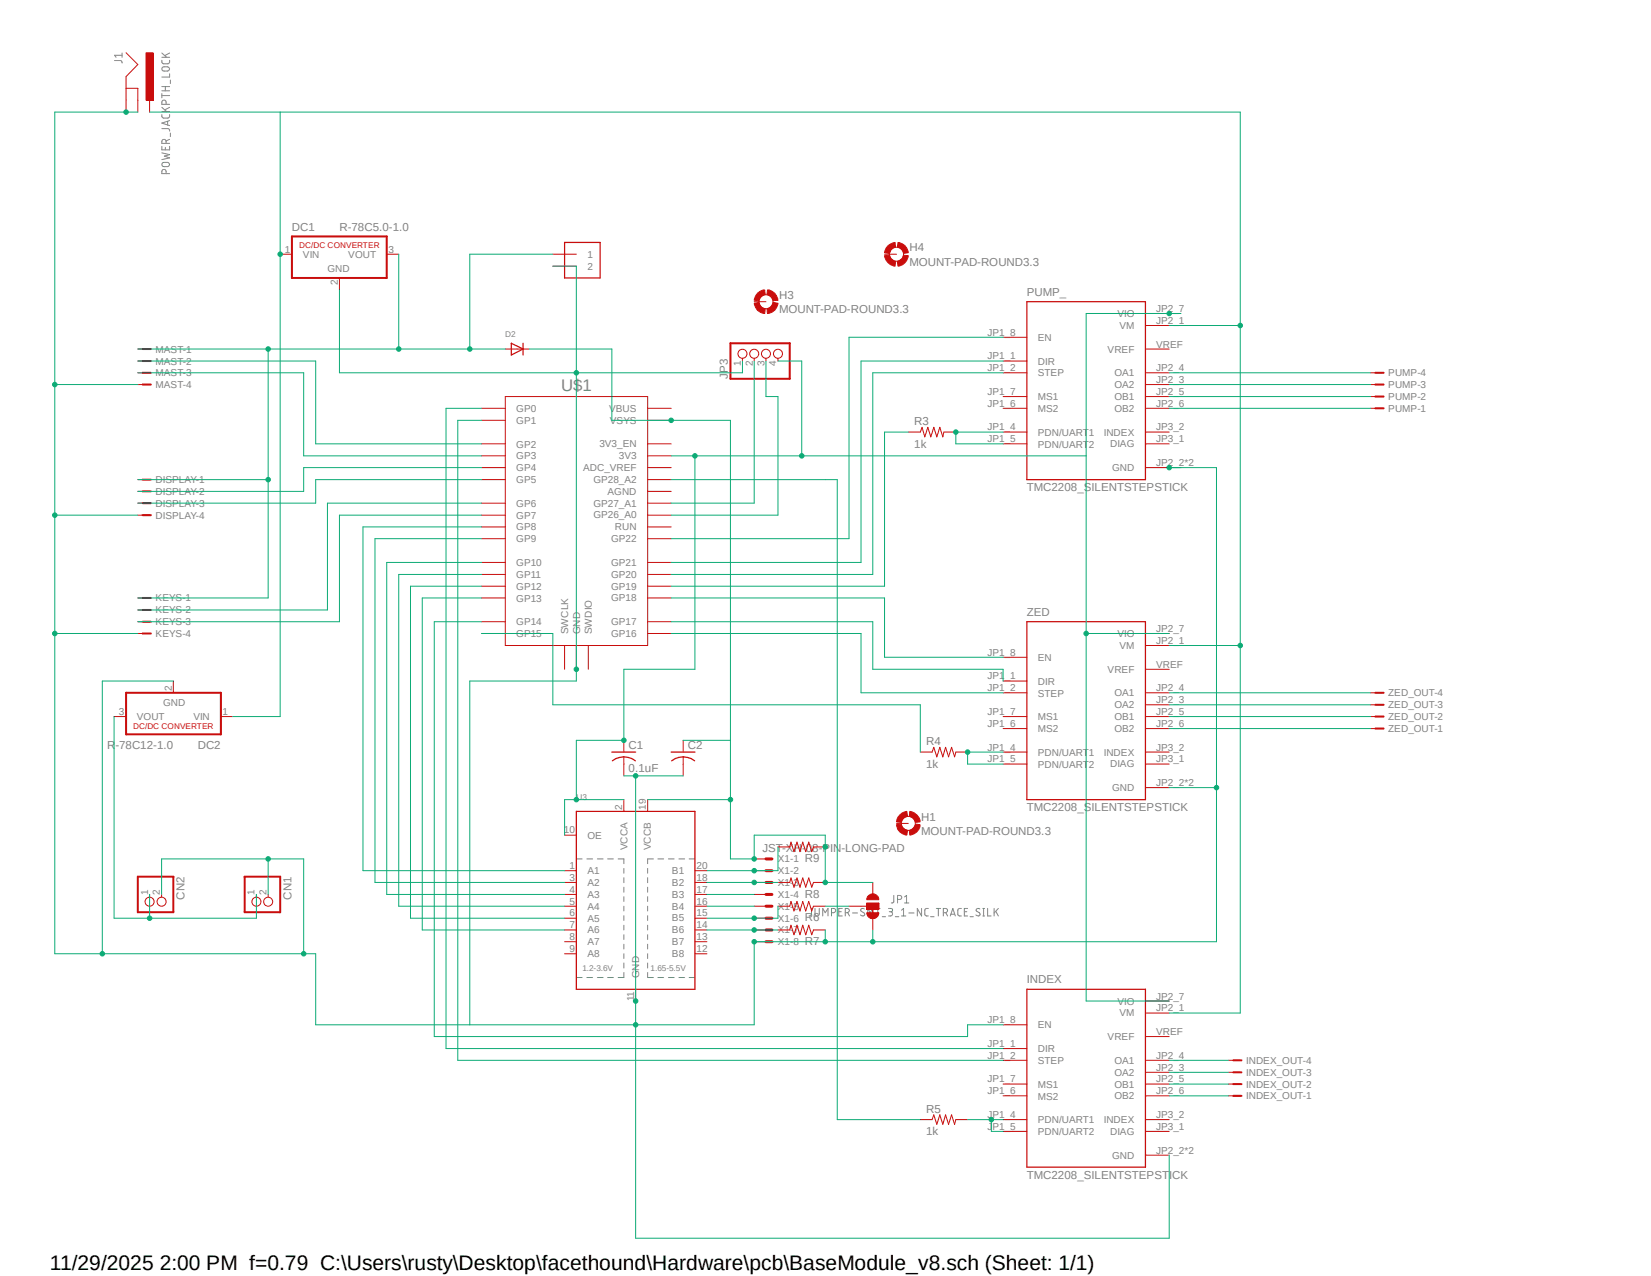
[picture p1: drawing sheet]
<svg xmlns="http://www.w3.org/2000/svg" width="279mm" height="216mm" viewBox="0 0 279 216" stroke-linecap="round" stroke-linejoin="round" font-family="sans-serif">
<path d="M8.4 8.4l236.5 201.2M244.9 8.4l-236.5 201.2" fill="none" stroke="#fff" stroke-width=".17"/>
<g fill="none" stroke="#808080" stroke-width=".17">
<path d="M19.4 10.2l1.1 .1 .2 .4M20.7 9v.7M20.7 9.4h-1.3l.2 .3M27.4 19.4v.4l.3 .2 .8-.1 .2-.2v-.3M27.4 10.2v.4l.3 .2h.8l.2-.3v-.3M27.4 15.8v.8M27.4 18.9h1.3M27.4 18.2l.8 .7M27.4 16.2h1.3M27.4 15.4h1.3M27.4 14.6h1.3M27.4 9.7h1.3"/>
<path d="M27.4 9l.8 .7M27.4 11.5a.97 .97 0 0 1 1.2 0l.1 .1-.1 .3a.98 .98 0 0 1-1 .1l-.2-.1zM28 14.6v.8M28.1 17.7v-.6a.37 .37 0 0 0-.4-.2 .37 .37 0 0 0-.3 .4v.4h1.3M28.7 12.5v.5h-1.3M28.7 18.2l-.8 .4M28.7 9l-.8 .4M28.8 13.5v.6M27.4 21.8h1a.31 .31 0 0 1 .3 .4M27.4 24.8v.6h1.3v-.6M27.4 25.9l1.3 .3-.9 .2 .9 .3-1.3 .3M27.4 27.6a.97 .97 0 0 1 1.2 0l.1 .2-.1 .2a.98 .98 0 0 1-1 .2l-.2-.2z"/>
<path d="M28 24.9v.5M28.1 29.4v-.6a.37 .37 0 0 0-.4-.1 .37 .37 0 0 0-.3 .3v.4h1.3M28.1 24.3v-.6a.37 .37 0 0 0-.4-.1 .37 .37 0 0 0-.3 .3v.4h1.3M28.4 20.5v.7M28.7 23.6l-.6 .2M28.7 20.4l-1.3 .4 1.3 .5M28.8 22.5v.6M97.5 145.3h1M99.3 145.3h1M101.1 145.3h1M102.8 145.3h1M104.6 145.3h1v.8"/>
<path d="M105.6 146.9v.8M105.6 148.5v.9M105.6 150.1v.9M105.6 151.7v.8M105.6 153.3v.8M105.6 154.9v.8M105.6 156.5v.9M105.6 158.2v.8M105.6 159.8v.8M109.6 146.9v.8M109.6 148.5v.9M109.6 150.1v.9"/>
<path d="M109.6 151.7v.8M109.6 153.3v.8M109.6 154.9v.8M109.6 156.5v.9M109.6 158.2v.8M109.6 159.8v.8M110.6 145.3h-1v.8M111.3 145.3h1M113.1 145.3h1M114.9 145.3h1M116.6 145.3h1M137.3 153.7v1.2l-.4 .1"/>
<path d="M137.9 153.7l.1 1.1a.37 .37 0 0 0 .4 .2 .37 .37 0 0 0 .2-.4v-.9M139.2 155v-1.3l.5 .7 .4-.7v1.3M140.7 154.4h.4a.36 .36 0 0 0 .3-.3 .36 .36 0 0 0-.3-.4h-.4v1.3M141.9 154.3h.5M142.5 153.7h-.6v1.3h.6M143 154.4a.58 .58 0 0 0 .8-.3l-.2-.3-.6-.1v1.3M143.5 154.4l.3 .6M144.3 154.5h.8M146.3 153.8l-.2-.1a.33 .33 0 0 0-.4 .1 .33 .33 0 0 0 0 .3l.6 .5v.3a.45 .45 0 0 1-.7-.1M146.9 155v-1.3l.4 .7 .4-.7v1.3M148.2 153.7h.7M148.5 153.7v1.3"/>
<path d="M149.3 155.1h.6M150.4 153.7l.6 .1v.1v.3l-.5 .1M150.7 154.3h.2a.37 .37 0 0 1 .1 .4 .37 .37 0 0 1-.3 .3h-.3M151.3 151.5v1a.31 .31 0 0 1-.5 .3M151.5 155.1h.6M151.9 152.2l.5-.1a.34 .34 0 0 0 0-.5l-.5-.1v1.3M152.6 155h.7M152.6 154l.3-.3v1.3M153.1 152.8h.7M153.1 151.8l.3-.3v1.3M153.8 154.5h.9M156 153.7v1.3l-.8-1.3v1.3"/>
<path d="M157.1 153.7l-.4 .1-.2 .2v.9l.6 .1M157.5 155.1h.6M158.5 153.7h.7M158.8 153.7v1.3M159.6 154.4h.4a.36 .36 0 0 0 .4-.3 .36 .36 0 0 0-.4-.4h-.4v1.3M160.1 154.4l.3 .6M160.8 155l.4-1.3 .5 1.3M160.9 154.7h.6M162.7 153.7l-.4 .1-.2 .2v.9l.6 .1M163.2 154.3h.4M163.7 153.7h-.5v1.3h.5M164.2 155.1h.5"/>
<path d="M165.8 153.8h-.4l-.2 .2 .5 .4a.31 .31 0 0 1 .2 .3 .31 .31 0 0 1-.3 .3l-.5-.2M166.3 155h.3M166.3 153.7h.3M166.5 153.7v1.3M167.1 153.7v1.3h.6M168.2 153.7v1.3M168.5 154.2l.5 .8M169 153.7l-.8 .8M97.5 165.4h1M99.3 165.4h1M101.1 165.4h1M102.8 165.4h1"/>
<path d="M105.6 164.5v.9h-1M105.6 161.4v.8M105.6 162.9v.9M109.6 164.5v.9h1M109.6 161.4v.8M109.6 162.9v.9M111.3 165.4h1M113.1 165.4h1M114.9 165.4h1M116.6 165.4h1"/>
</g>
<path d="M173.8 51.1h20v30.1h-20zM173.8 105.2h20v30.1h-20z" fill="none" stroke="#c90d0c" stroke-width=".21"/>
<g fill="none" stroke="#c90d0c" stroke-width=".17">
<path d="M21.3 8.9l2 2-2 2.1v3.9M21.3 14.9h2v2M169.8 57.1h4M193.8 59.1h4.1M193.8 55.1h4.1M193.8 53h4.1M169.8 61.1h4M169.8 63.1h4M169.8 73.1h4M169.8 67.1h4M169.8 69.1h4M169.8 75.1h4"/>
<path d="M193.8 63.1h4.1M193.8 73.1h4.1M193.8 67.1h4.1M193.8 69.1h4.1M193.8 75.1h4.1M193.8 79.1h4.1M193.8 65.1h4.1M169.8 115.2h4M169.8 117.2h4M169.8 111.2h4M193.8 117.2h4.1M193.8 113.2h4.1"/>
<path d="M193.8 109.2h4.1M193.8 119.3h4.1M193.8 107.2h4.1M169.8 127.3h4M169.8 121.2h4M169.8 123.3h4M169.8 129.3h4M193.8 127.3h4.1M193.8 121.2h4.1M193.8 123.3h4.1M193.8 129.3h4.1M193.8 133.3h4.1"/>
</g>
<path d="M24.7 8.9h1.2v8.1h-1.2z" fill-rule="evenodd" fill="#c90d0c"/>
<g fill="none" stroke="#c90d0c" stroke-width=".17">
<path d="M21.3 16.9v2.1M23.3 16.9v2.1M24.7 8.9h1.2v8.1h-1.2zM25.3 16.9v2.1M47.4 43h2M57.4 47v2M65.4 43h2.1M81.5 69.1h4M81.5 71.1h4M81.5 75.1h4M81.5 77.1h4M81.5 79.1h4"/>
<path d="M85.5 67.1h24.1v42.1h-24.1zM109.6 69.1h4M109.6 71.1h4M109.6 75.1h4M109.6 77.1h4M109.6 79.1h4M153.7 73.1h2l.3-.8 .5 1.6 .5-1.6 .5 1.6 .5-1.6 .5 1.6 .5-1.6 .6 1.6 .1-.8h2.1M231.9 69.1h2.1M231.9 67.1h2.1M231.9 65.1h2.1M231.9 63.1h2.1M81.5 81.2h4"/>
<path d="M81.5 85.1h4M81.5 87.2h4M81.5 89.2h4M81.5 91.1h4M81.5 95.2h4M81.5 97.2h4M81.5 99.2h4M109.6 81.2h4M109.6 85.1h4M109.6 87.2h4M109.6 89.2h4M109.6 91.1h4"/>
<path d="M109.6 95.2h4M109.6 97.2h4M109.6 99.2h4M109.6 83.1h4M29.3 115.2v2M81.5 101.2h4M81.5 105.2h4M81.5 107.2h4M95.5 109.2v4M97.5 109.2v4M99.6 109.2v4M109.6 101.2h4"/>
<path d="M109.6 105.2h4M109.6 107.2h4M231.9 119.3h2.1M231.9 117.2h2.1M19.3 121.2h2M37.4 121.2h2M105.6 125.3v2M105.6 128.1v3.2M105.6 135.3v2M109.6 135.3v2M115.6 125.3v2M115.6 128.1v3.2"/>
<path d="M155.7 127.3h2l.3-.9 .5 1.7 .5-1.7 .6 1.7 .4-1.7 .5 1.7 .5-1.7 .5 1.7 .3-.8h1.9M231.9 123.3h2.1M231.9 121.2h2.1M25.3 151.3v.5M27.3 151.3v.5M43.4 151.3v.5M45.4 151.3v.5M95.5 147.3h2M95.5 149.3h2M95.5 151.3h2M95.5 153.3h2M95.5 155.4h2"/>
<path d="M95.5 157.4h2M95.5 159.3h2M95.5 141.3h2M117.6 147.3h2M117.6 149.3h2M117.6 151.3h2M117.6 153.3h2M117.6 155.4h2M117.6 157.4h2M117.6 159.3h2M95.5 161.4h2M107.6 167.4v2"/>
<path d="M117.6 161.4h2"/>
<circle cx="25.3" cy="152.6" r=".76"/>
<circle cx="27.3" cy="152.6" r=".76"/>
<circle cx="43.4" cy="152.6" r=".76"/>
<circle cx="45.4" cy="152.6" r=".76"/>
</g>
<path d="M49.4 40h16v7h-16zM232.7 69.1h1.4M232.7 67.1h1.4M232.7 65.1h1.4M232.7 63.1h1.4M21.3 117.2h16.1v7h-16.1zM232.7 119.3h1.4M232.7 117.2h1.4M232.7 123.3h1.4M232.7 121.2h1.4M23.3 148.3h6v6h-6zM41.4 148.3h6v6h-6z" fill="none" stroke="#c90d0c" stroke-width=".34"/>
<path d="M97.5 137.3h20.1v30.1h-20.1zM103.5 127.3h4.1M103.6 128.7a3.1 3.1 0 0 1 3.9 0M113.6 127.3h4M113.7 128.7a3.1 3.1 0 0 1 3.9 0" fill="none" stroke="#c90d0c" stroke-width=".21"/>
<path d="M154 137.3a1.99 1.99 0 0 1 1.7 1.8h-.8a1.29 1.29 0 0 0-1-1z" fill-rule="evenodd" fill="#c90d0c"/>
<path d="M154 137.3a1.99 1.99 0 0 1 1.7 1.8h-.8a1.29 1.29 0 0 0-1-1z" fill="none" stroke="#c90d0c" stroke-width=".17"/>
<path d="M152.3 137.9l.4-.4 .8-.2 .1 .8a1.17 1.17 0 0 0-1.1 1h-.8l.2-.8z" fill-rule="evenodd" fill="#c90d0c"/>
<path d="M152.3 137.9l.4-.4 .8-.2 .1 .8a1.17 1.17 0 0 0-1.1 1h-.8l.2-.8z" fill="none" stroke="#c90d0c" stroke-width=".17"/>
<path d="M151.7 139.5l.8-.1a1.17 1.17 0 0 0 1.1 1.1l-.1 .8a1.9 1.9 0 0 1-1.8-1.8z" fill-rule="evenodd" fill="#c90d0c"/>
<path d="M151.7 139.5l.8-.1a1.17 1.17 0 0 0 1.1 1.1l-.1 .8a1.9 1.9 0 0 1-1.8-1.8z" fill="none" stroke="#c90d0c" stroke-width=".17"/>
<path d="M153.9 140.5a1.29 1.29 0 0 0 1-1.1l.8 .1a1.9 1.9 0 0 1-1.7 1.8z" fill-rule="evenodd" fill="#c90d0c"/>
<g fill="none" stroke="#c90d0c" stroke-width=".17">
<path d="M151.7 139.3h2M153.9 140.5a1.29 1.29 0 0 0 1-1.1l.8 .1a1.9 1.9 0 0 1-1.7 1.8z"/>
<circle cx="153.7" cy="139.3" r="1.18"/>
</g>
<path d="M129.9 49.1a1.9 1.9 0 0 1 1.8 1.7l-.8 .1a1.17 1.17 0 0 0-1.1-1.1z" fill-rule="evenodd" fill="#c90d0c"/>
<path d="M129.9 49.1a1.9 1.9 0 0 1 1.8 1.7l-.8 .1a1.17 1.17 0 0 0-1.1-1.1z" fill="none" stroke="#c90d0c" stroke-width=".17"/>
<path d="M128.2 49.6l.9-.5h.3l.1 .7a1.17 1.17 0 0 0-1.1 1.1l-.8-.1 .3-.8z" fill-rule="evenodd" fill="#c90d0c"/>
<path d="M128.2 49.6l.9-.5h.3l.1 .7a1.17 1.17 0 0 0-1.1 1.1l-.8-.1 .3-.8z" fill="none" stroke="#c90d0c" stroke-width=".17"/>
<path d="M127.6 51.3l.8-.1a1.17 1.17 0 0 0 1.1 1l-.1 .8a1.9 1.9 0 0 1-1.8-1.7z" fill-rule="evenodd" fill="#c90d0c"/>
<path d="M127.6 51.3l.8-.1a1.17 1.17 0 0 0 1.1 1l-.1 .8a1.9 1.9 0 0 1-1.8-1.7z" fill="none" stroke="#c90d0c" stroke-width=".17"/>
<path d="M129.8 52.2a1.17 1.17 0 0 0 1.1-1l.8 .1a1.9 1.9 0 0 1-1.8 1.7z" fill-rule="evenodd" fill="#c90d0c"/>
<g fill="none" stroke="#c90d0c" stroke-width=".17">
<path d="M127.6 51.1h2M129.8 52.2a1.17 1.17 0 0 0 1.1-1l.8 .1a1.9 1.9 0 0 1-1.8 1.7z"/>
<circle cx="129.6" cy="51.1" r="1.18"/>
</g>
<path d="M152 41a1.9 1.9 0 0 1 1.7 1.8l-.8 .1a1.17 1.17 0 0 0-1.1-1.1z" fill-rule="evenodd" fill="#c90d0c"/>
<path d="M152 41a1.9 1.9 0 0 1 1.7 1.8l-.8 .1a1.17 1.17 0 0 0-1.1-1.1z" fill="none" stroke="#c90d0c" stroke-width=".17"/>
<path d="M150.3 41.6l.4-.3 .8-.3 .1 .8a1.17 1.17 0 0 0-1.1 1.1l-.8-.1 .2-.8z" fill-rule="evenodd" fill="#c90d0c"/>
<path d="M150.3 41.6l.4-.3 .8-.3 .1 .8a1.17 1.17 0 0 0-1.1 1.1l-.8-.1 .2-.8z" fill="none" stroke="#c90d0c" stroke-width=".17"/>
<path d="M149.7 43.3l.8-.1a1.17 1.17 0 0 0 1.1 1l-.1 .8a2.1 2.1 0 0 1-1.8-1.7z" fill-rule="evenodd" fill="#c90d0c"/>
<path d="M149.7 43.3l.8-.1a1.17 1.17 0 0 0 1.1 1l-.1 .8a2.1 2.1 0 0 1-1.8-1.7z" fill="none" stroke="#c90d0c" stroke-width=".17"/>
<path d="M151.8 44.2a1.17 1.17 0 0 0 1.1-1l.8 .1a1.99 1.99 0 0 1-1.7 1.7z" fill-rule="evenodd" fill="#c90d0c"/>
<g fill="none" stroke="#c90d0c" stroke-width=".17">
<path d="M85.5 59.1h4M93.6 43h3.9M93.6 45h3.9M149.7 43h2M151.8 44.2a1.17 1.17 0 0 0 1.1-1l.8 .1a1.99 1.99 0 0 1-1.7 1.7zM169.8 177.4h4M169.8 179.4h4M169.8 173.4h4M193.8 179.4h4.1M193.8 175.4h4.1M193.8 171.4h4.1M193.8 169.4h4.1"/>
<path d="M207.9 179.4h2M155.7 189.4h2l.3-.8 .5 1.6 .5-1.6 .6 1.6 .4-1.6 .5 1.6 .5-1.6 .5 1.6 .3-.8h1.9M169.8 189.4h4M169.8 183.4h4M169.8 185.4h4M169.8 191.4h4M193.8 189.4h4.1M193.8 183.4h4.1M193.8 185.4h4.1M193.8 191.4h4.1M193.8 195.5h4.1M193.8 181.4h4.1"/>
<path d="M207.9 183.4h2M207.9 185.4h2M207.9 181.4h2"/>
<circle cx="151.7" cy="43" r="1.18"/>
</g>
<path d="M86.5 58.1l2 1-2 1zM88.5 58.1v2M95.5 41h6.1v6h-6.1zM173.8 167.4h20v30.1h-20z" fill="none" stroke="#c90d0c" stroke-width=".21"/>
<path d="M208.7 179.4h1.4M208.7 185.4h1.4M208.7 183.4h1.4M208.7 181.4h1.4" fill="none" stroke="#c90d0c" stroke-width=".34"/>
<path d="M146.7 154.4h2a1.02 1.02 0 0 1-1 1 1.02 1.02 0 0 1-1-1z" fill-rule="evenodd" fill="#c90d0c"/>
<path d="M146.7 154.4h2a1.02 1.02 0 0 1-1 1 1.02 1.02 0 0 1-1-1z" fill="none" stroke="#c90d0c" stroke-width=".17"/>
<path d="M147.1 151.5a1.01 1.01 0 0 1 1-.2 1.01 1.01 0 0 1 .6 .9h-2l.1-.5z" fill-rule="evenodd" fill="#c90d0c"/>
<path d="M145.7 153.3h1M146.7 152.8h2v1h-2zM147.1 151.5a1.01 1.01 0 0 1 1-.2 1.01 1.01 0 0 1 .6 .9h-2l.1-.5z" fill="none" stroke="#c90d0c" stroke-width=".17"/>
<path d="M147.7 153.3v2.1" fill="none" stroke="#c90d0c" stroke-width=".21"/>
<path d="M146.7 152.8h2v1h-2z" fill-rule="evenodd" fill="#c90d0c"/>
<g fill="none" stroke="#c90d0c" stroke-width=".17">
<path d="M23.3 59.1h2M23.3 61.1h2M23.3 63.1h2M23.3 65.1h2M125.6 60.6v.5M127.6 60.6v.5M129.6 60.6v.5M131.7 60.6v.5M23.3 81.2h2M23.3 83.1h2M23.3 85.1h2M23.3 87.2h2"/>
<path d="M23.3 101.2h2M23.3 103.2h2M23.3 105.2h2M23.3 107.2h2M127.6 153.3h2M127.6 157.4h2M127.6 149.3h2M127.6 145.3h2M127.6 147.3h2M127.6 151.3h2M127.6 155.4h2M127.6 159.3h2"/>
<path d="M131.7 153.3h1.9l.3-.8 .5 1.6 .5-1.6 .5 1.6 .4-1.6 .6 1.6 .5-1.6 .5 1.6 .3-.8h2M131.7 157.4h1.9l.3-.9 .5 1.7 .5-1.7 .5 1.7 .4-1.7 .6 1.7 .5-1.7 .5 1.7 .3-.8h2M131.7 149.3h1.9l.3-.8 .5 1.6 .5-1.6 .5 1.6 .4-1.6 .6 1.6 .5-1.6 .5 1.6 .3-.8h2M131.7 143.3h1.9l.3-.8 .5 1.6 .5-1.6 .5 1.6 .4-1.6 .6 1.6 .5-1.6 .5 1.6 .3-.8h2M143.7 153.3h2M146.7 152.8h2v1h-2zM147.7 149.3v2M147.7 155.4v2"/>
<circle cx="125.6" cy="59.9" r=".76"/>
<circle cx="127.6" cy="59.9" r=".76"/>
<circle cx="129.6" cy="59.9" r=".76"/>
<circle cx="131.7" cy="59.9" r=".76"/>
</g>
<g fill="none" stroke="#c90d0c" stroke-width=".34">
<path d="M24.1 59.1h1.4M123.6 58.1h10v6h-10zM24.1 61.1h1.4M24.1 63.1h1.4M24.1 65.1h1.4M24.1 81.2h1.4M24.1 83.1h1.4M24.1 85.1h1.4M24.1 87.2h1.4M24.1 101.2h1.4M24.1 103.2h1.4M24.1 105.2h1.4"/>
<path d="M24.1 107.2h1.4"/>
</g>
<path d="M129.6 145.3h1M129.6 147.3h1M129.6 149.3h1M129.6 151.3h1M129.6 153.3h1M129.6 155.4h1M129.6 157.4h1M129.6 159.3h1" fill="none" stroke="#c90d0c" stroke-width=".51"/>
<path d="M169.8 73.1h-8v2h8" fill="none" stroke="#0dab76" stroke-width=".17"/>
<circle cx="161.8" cy="73.1" r=".38" fill="#0dab76"/>
<g fill="none" stroke="#0dab76" stroke-width=".17">
<path d="M169.8 127.3h-6.1v2h6.1"/>
<circle cx="161.8" cy="73.1" r=".38"/>
</g>
<circle cx="163.7" cy="127.3" r=".38" fill="#0dab76"/>
<g fill="none" stroke="#0dab76" stroke-width=".17">
<path d="M25.3 19h22.1v102.2h-8"/>
<circle cx="163.7" cy="127.3" r=".38"/>
</g>
<circle cx="47.4" cy="43" r=".38" fill="#0dab76"/>
<g fill="none" stroke="#0dab76" stroke-width=".17">
<path d="M47.4 19h162.5v90.2h-12M197.9 55.1h12"/>
<circle cx="47.4" cy="43" r=".38"/>
</g>
<circle cx="209.9" cy="55.1" r=".38" fill="#0dab76"/>
<g fill="none" stroke="#0dab76" stroke-width=".17">
<path d="M209.9 109.2v62.2"/>
<circle cx="209.9" cy="55.1" r=".38"/>
</g>
<circle cx="209.9" cy="109.2" r=".38" fill="#0dab76"/>
<g fill="none" stroke="#0dab76" stroke-width=".17">
<path d="M23.3 59.1h22.1v42.1h-22.1M23.3 81.2h22.1M197.9 171.4h12"/>
<circle cx="209.9" cy="109.2" r=".38"/>
</g>
<circle cx="45.4" cy="81.2" r=".38" fill="#0dab76"/>
<g fill="none" stroke="#0dab76" stroke-width=".17">
<path d="M67.5 43v16.1h-22.1"/>
<circle cx="45.4" cy="81.2" r=".38"/>
</g>
<circle cx="45.4" cy="59.1" r=".38" fill="#0dab76"/>
<circle cx="45.4" cy="59.1" r=".38" fill="none" stroke="#0dab76" stroke-width=".17"/>
<circle cx="67.5" cy="59.1" r=".38" fill="#0dab76"/>
<g fill="none" stroke="#0dab76" stroke-width=".17">
<path d="M67.5 59.1h18M93.6 43h-14.1v16.1"/>
<circle cx="67.5" cy="59.1" r=".38"/>
</g>
<circle cx="79.5" cy="59.1" r=".38" fill="#0dab76"/>
<g fill="none" stroke="#0dab76" stroke-width=".17">
<path d="M197.9 79.1h8"/>
<circle cx="79.5" cy="59.1" r=".38"/>
</g>
<circle cx="197.9" cy="79.1" r=".38" fill="#0dab76"/>
<g fill="none" stroke="#0dab76" stroke-width=".17">
<path d="M205.9 79.1v80.2M197.9 133.3h8"/>
<circle cx="197.9" cy="79.1" r=".38"/>
</g>
<circle cx="205.9" cy="133.3" r=".38" fill="#0dab76"/>
<g fill="none" stroke="#0dab76" stroke-width=".17">
<path d="M21.3 19h2M127.6 159.3h78.3"/>
<circle cx="205.9" cy="133.3" r=".38"/>
</g>
<circle cx="21.3" cy="19" r=".38" fill="#0dab76"/>
<g fill="none" stroke="#0dab76" stroke-width=".17">
<path d="M21.3 19h-12v46.1h14"/>
<circle cx="21.3" cy="19" r=".38"/>
</g>
<circle cx="9.3" cy="65.1" r=".38" fill="#0dab76"/>
<g fill="none" stroke="#0dab76" stroke-width=".17">
<path d="M9.3 65.1v22.1h14"/>
<circle cx="9.3" cy="65.1" r=".38"/>
</g>
<circle cx="9.3" cy="87.2" r=".38" fill="#0dab76"/>
<g fill="none" stroke="#0dab76" stroke-width=".17">
<path d="M9.3 87.2v20h14"/>
<circle cx="9.3" cy="87.2" r=".38"/>
</g>
<circle cx="9.3" cy="107.2" r=".38" fill="#0dab76"/>
<g fill="none" stroke="#0dab76" stroke-width=".17">
<path d="M9.3 107.2v54.2h44.1M29.3 115.2h-12v46.2"/>
<circle cx="9.3" cy="107.2" r=".38"/>
</g>
<circle cx="17.3" cy="161.4" r=".38" fill="#0dab76"/>
<g fill="none" stroke="#0dab76" stroke-width=".17">
<path d="M127.6 159.3v14.1h-74.2v-12M107.6 169.4v4"/>
<circle cx="17.3" cy="161.4" r=".38"/>
</g>
<circle cx="107.6" cy="173.4" r=".38" fill="#0dab76"/>
<g fill="none" stroke="#0dab76" stroke-width=".17">
<path d="M105.6 131.3h10M107.6 131.3v38.1"/>
<circle cx="107.6" cy="173.4" r=".38"/>
</g>
<circle cx="107.6" cy="169.4" r=".38" fill="#0dab76"/>
<circle cx="107.6" cy="169.4" r=".38" fill="none" stroke="#0dab76" stroke-width=".17"/>
<circle cx="107.6" cy="131.3" r=".38" fill="#0dab76"/>
<g fill="none" stroke="#0dab76" stroke-width=".17">
<path d="M57.4 49v14.1h40.1v52.1h-18v58.2"/>
<circle cx="107.6" cy="131.3" r=".38"/>
</g>
<circle cx="97.5" cy="113.2" r=".38" fill="#0dab76"/>
<g fill="none" stroke="#0dab76" stroke-width=".17">
<path d="M93.6 45h3.9v18.1"/>
<circle cx="97.5" cy="113.2" r=".38"/>
</g>
<circle cx="97.5" cy="63.1" r=".38" fill="#0dab76"/>
<g fill="none" stroke="#0dab76" stroke-width=".17">
<path d="M139.7 157.4v1.9M107.6 173.4v36.1h90.3v-14"/>
<circle cx="97.5" cy="63.1" r=".38"/>
</g>
<circle cx="139.7" cy="159.3" r=".38" fill="#0dab76"/>
<g fill="none" stroke="#0dab76" stroke-width=".17">
<path d="M147.7 157.4v1.9"/>
<circle cx="139.7" cy="159.3" r=".38"/>
</g>
<circle cx="147.7" cy="159.3" r=".38" fill="#0dab76"/>
<g fill="none" stroke="#0dab76" stroke-width=".17">
<path d="M45.4 145.3v6M51.4 145.3h-24.1v6"/>
<circle cx="147.7" cy="159.3" r=".38"/>
</g>
<circle cx="45.4" cy="145.3" r=".38" fill="#0dab76"/>
<g fill="none" stroke="#0dab76" stroke-width=".17">
<path d="M51.4 145.3v16.1"/>
<circle cx="45.4" cy="145.3" r=".38"/>
</g>
<circle cx="51.4" cy="161.4" r=".38" fill="#0dab76"/>
<g fill="none" stroke="#0dab76" stroke-width=".17">
<path d="M125.6 61.1v2h-28.1"/>
<circle cx="51.4" cy="161.4" r=".38"/>
</g>
<circle cx="127.6" cy="159.3" r=".38" fill="#0dab76"/>
<g fill="none" stroke="#0dab76" stroke-width=".17">
<path d="M169.8 57.1h-26.1v34h-30.1M23.3 61.1h30.1v14h28.1M23.3 63.1h28.1v14h30.1M81.5 79.1h-30.1v4h-28.1M153.7 73.1h-4v26.1h-36.1M169.8 63.1h-22.1v34.1h-34.1M169.8 61.1h-24.1v34.1h-32.1M81.5 87.2h-24.1v18h-34.1M81.5 81.2h-28.1v3.9h-30.1M81.5 85.1h-26.1v18.1h-32.1M81.5 107.2h12.1v12.1h62.1v8M113.6 101.2h36.1v10h20.1"/>
<path d="M113.6 105.2h34.1v8h22.1v2M113.6 107.2h32.1v10h24.1M131.7 143.3v4h-12.1"/>
<circle cx="127.6" cy="159.3" r=".38"/>
</g>
<circle cx="127.6" cy="147.3" r=".38" fill="#0dab76"/>
<g fill="none" stroke="#0dab76" stroke-width=".17">
<path d="M119.6 149.3h12.1"/>
<circle cx="127.6" cy="147.3" r=".38"/>
</g>
<circle cx="127.6" cy="149.3" r=".38" fill="#0dab76"/>
<g fill="none" stroke="#0dab76" stroke-width=".17">
<path d="M119.6 151.3h8M119.6 153.3h8M131.7 153.3v2.1h-12.1"/>
<circle cx="127.6" cy="149.3" r=".38"/>
</g>
<circle cx="127.6" cy="155.4" r=".38" fill="#0dab76"/>
<g fill="none" stroke="#0dab76" stroke-width=".17">
<path d="M119.6 157.4h12.1"/>
<circle cx="127.6" cy="155.4" r=".38"/>
</g>
<circle cx="127.6" cy="157.4" r=".38" fill="#0dab76"/>
<g fill="none" stroke="#0dab76" stroke-width=".17">
<path d="M105.6 125.3h-8.1v10M105.6 135.3h-10.1v6"/>
<circle cx="127.6" cy="157.4" r=".38"/>
</g>
<circle cx="97.5" cy="135.3" r=".38" fill="#0dab76"/>
<g fill="none" stroke="#0dab76" stroke-width=".17">
<path d="M117.6 113.2h-12v12.1"/>
<circle cx="97.5" cy="135.3" r=".38"/>
</g>
<circle cx="105.6" cy="125.3" r=".38" fill="#0dab76"/>
<g fill="none" stroke="#0dab76" stroke-width=".17">
<path d="M199.9 53h-16.1v54.2h14.1M113.6 77.1h70.2"/>
<circle cx="105.6" cy="125.3" r=".38"/>
</g>
<circle cx="197.9" cy="53" r=".38" fill="#0dab76"/>
<g fill="none" stroke="#0dab76" stroke-width=".17">
<path d="M117.6 77.1v36.1"/>
<circle cx="197.9" cy="53" r=".38"/>
</g>
<circle cx="117.6" cy="77.1" r=".38" fill="#0dab76"/>
<g fill="none" stroke="#0dab76" stroke-width=".17">
<path d="M183.8 107.2v62.2h14.1"/>
<circle cx="117.6" cy="77.1" r=".38"/>
</g>
<circle cx="183.8" cy="107.2" r=".38" fill="#0dab76"/>
<g fill="none" stroke="#0dab76" stroke-width=".17">
<path d="M131.7 61.1h4v16"/>
<circle cx="183.8" cy="107.2" r=".38"/>
</g>
<circle cx="135.7" cy="77.1" r=".38" fill="#0dab76"/>
<g fill="none" stroke="#0dab76" stroke-width=".17">
<path d="M81.5 89.2h-20.1v58.1h34.1M81.5 91.1h-18v58.2h32M81.5 95.2h-16.1v56.1h30.1M81.5 97.2h-14v56.1h28M81.5 99.2h-12v56.2h26M19.3 121.2v34.2h24.1M25.3 151.3v4.1"/>
<circle cx="135.7" cy="77.1" r=".38"/>
</g>
<circle cx="25.3" cy="155.4" r=".38" fill="#0dab76"/>
<g fill="none" stroke="#0dab76" stroke-width=".17">
<path d="M89.5 59.1h14M113.6 71.1h10v64.2h-14M197.9 63.1h34M197.9 65.1h34M197.9 67.1h34M197.9 69.1h34M81.5 101.2h-10v56.2h24M197.9 117.2h34M197.9 119.3h34M115.6 125.3h8M197.9 121.2h34M197.9 123.3h34"/>
<path d="M43.4 151.3v4.1"/>
<circle cx="25.3" cy="155.4" r=".38"/>
</g>
<circle cx="113.6" cy="71.1" r=".38" fill="#0dab76"/>
<g fill="none" stroke="#0dab76" stroke-width=".17">
<path d="M103.5 59.1v12h10.1M123.6 135.3v10h4"/>
<circle cx="113.6" cy="71.1" r=".38"/>
</g>
<circle cx="123.6" cy="135.3" r=".38" fill="#0dab76"/>
<g fill="none" stroke="#0dab76" stroke-width=".17">
<path d="M127.6 145.3v-4h12.1v8"/>
<circle cx="123.6" cy="135.3" r=".38"/>
</g>
<circle cx="139.7" cy="143.3" r=".38" fill="#0dab76"/>
<g fill="none" stroke="#0dab76" stroke-width=".17">
<path d="M139.7 149.3h8"/>
<circle cx="139.7" cy="143.3" r=".38"/>
</g>
<circle cx="139.7" cy="149.3" r=".38" fill="#0dab76"/>
<circle cx="139.7" cy="149.3" r=".38" fill="none" stroke="#0dab76" stroke-width=".17"/>
<circle cx="127.6" cy="145.3" r=".38" fill="#0dab76"/>
<g fill="none" stroke="#0dab76" stroke-width=".17">
<path d="M113.6 81.2h28.1v108.2h14M81.5 105.2h-8v70.2h90.2v-2h6.1M163.7 189.4h6.1M167.8 189.4v2"/>
<circle cx="127.6" cy="145.3" r=".38"/>
</g>
<circle cx="167.8" cy="189.4" r=".38" fill="#0dab76"/>
<g fill="none" stroke="#0dab76" stroke-width=".17">
<path d="M81.5 69.1h-6v108.3h94.3M81.5 71.1h-4v108.3h92.3M127.6 61.1v24h-14M129.6 61.1v6h2.1v20.1h-18.1M139.7 153.3h4M197.9 179.4h10M167.8 191.4h2M197.9 181.4h10M197.9 183.4h10M197.9 185.4h10"/>
<circle cx="167.8" cy="189.4" r=".38"/>
</g>
<text font-size="3.6" x="8.4" y="214.9">11/29/2025 2:00 PM f=0.79 C:\Users\rusty\Desktop\facethound\Hardware\pcb\BaseModule_v8.sch (Sheet: 1/1)</text>
<text font-size="2.8" fill="#808080" x="95" y="66.1">U$1</text>
<g font-size="1.9" fill="#808080">
<text x="49.4" y="39">DC1</text>
<text x="57.4" y="39">R-78C5.0-1.0</text>
<text x="153.9" y="45">MOUNT-PAD-ROUND3.3</text>
<text x="153.9" y="42.5">H4</text>
<text x="131.9" y="53">MOUNT-PAD-ROUND3.3</text>
<text x="131.9" y="50.6">H3</text>
<text x="173.8" y="50">PUMP_</text>
<text x="123.1" y="64.1" transform="rotate(-90 123.1 64.1)">JP3</text>
<text x="154.7" y="71.9">R3</text>
<text x="154.7" y="75.7">1k</text>
<text x="173.8" y="83.1">TMC2208_SILENTSTEPSTICK</text>
<text x="173.8" y="104.2">ZED</text>
<text x="18.1" y="126.7">R-78C12-1.0</text>
<text x="33.5" y="126.7">DC2</text>
<text x="106.4" y="130.6">0.1uF</text>
<text x="106.4" y="126.7">C1</text>
<text x="116.4" y="126.7">C2</text>
<text x="156.7" y="129.9">1k</text>
<text x="156.7" y="126.1">R4</text>
<text x="173.8" y="137.3">TMC2208_SILENTSTEPSTICK</text>
<text x="155.9" y="141.3">MOUNT-PAD-ROUND3.3</text>
<text x="155.9" y="138.9">H1</text>
<text x="129" y="144.2">JST-XH-08-PIN-LONG-PAD</text>
<text x="136.2" y="145.9">R9</text>
<text x="31.2" y="152.2" transform="rotate(-90 31.2 152.2)">CN2</text>
<text x="49.3" y="152.2" transform="rotate(-90 49.3 152.2)">CN1</text>
<text x="136.2" y="155.9">R6</text>
<text x="136.2" y="151.9">R8</text>
<text x="136.2" y="159.9">R7</text>
<text x="173.8" y="166.4">INDEX</text>
<text x="156.7" y="188.3">R5</text>
<text x="156.7" y="192.1">1k</text>
<text x="173.8" y="199.5">TMC2208_SILENTSTEPSTICK</text>
</g>
<g font-size="1.7" fill="#808080">
<text x="48.2" y="42.8">1</text>
<text x="51.3" y="43.6">VIN</text>
<text x="55.4" y="46">GND</text>
<text x="58.9" y="43.6">VOUT</text>
<text x="65.7" y="42.8">3</text>
<text x="99.4" y="43.6">1</text>
<text x="99.4" y="45.6">2</text>
<text x="57.1" y="48.3" transform="rotate(-90 57.1 48.3)">2</text>
<text x="189.1" y="53.6">VIO</text>
<text x="195.7" y="52.8">JP2_7</text>
<text x="26.3" y="59.6">MAST-1</text>
<text x="167.1" y="56.8">JP1_8</text>
<text x="175.6" y="57.7">EN</text>
<text x="187.4" y="59.6">VREF</text>
<text x="189.4" y="55.6">VM</text>
<text x="195.7" y="58.8">VREF</text>
<text x="195.7" y="54.8">JP2_1</text>
<text x="26.3" y="61.7">MAST-2</text>
<text x="26.3" y="63.7">MAST-3</text>
<text x="26.3" y="65.7">MAST-4</text>
<text x="125.3" y="61.8" transform="rotate(-90 125.3 61.8)">1</text>
<text x="127.4" y="61.8" transform="rotate(-90 127.4 61.8)">2</text>
<text x="129.4" y="61.8" transform="rotate(-90 129.4 61.8)">3</text>
<text x="131.4" y="61.8" transform="rotate(-90 131.4 61.8)">4</text>
<text x="167.1" y="60.8">JP1_1</text>
<text x="167.1" y="62.8">JP1_2</text>
<text x="175.6" y="61.7">DIR</text>
<text x="175.6" y="63.7">STEP</text>
<text x="188.6" y="65.7">OA2</text>
<text x="188.6" y="63.7">OA1</text>
<text x="195.7" y="64.8">JP2_3</text>
<text x="195.7" y="62.8">JP2_4</text>
<text x="234.9" y="65.7">PUMP-3</text>
<text x="234.9" y="63.7">PUMP-4</text>
<text x="87.4" y="69.7">GP0</text>
<text x="87.4" y="71.7">GP1</text>
<text x="103.1" y="69.7">VBUS</text>
<text x="103.2" y="71.7">VSYS</text>
<text x="167.1" y="66.8">JP1_7</text>
<text x="167.1" y="68.8">JP1_6</text>
<text x="175.6" y="67.7">MS1</text>
<text x="175.6" y="69.7">MS2</text>
<text x="188.6" y="69.7">OB2</text>
<text x="188.6" y="67.7">OB1</text>
<text x="195.7" y="68.8">JP2_6</text>
<text x="195.7" y="66.8">JP2_5</text>
<text x="234.9" y="69.7">PUMP-1</text>
<text x="234.9" y="67.7">PUMP-2</text>
<text x="87.4" y="75.7">GP2</text>
<text x="87.4" y="77.7">GP3</text>
<text x="101.4" y="75.7">3V3_EN</text>
<text x="104.7" y="77.7">3V3</text>
<text x="167.1" y="72.8">JP1_4</text>
<text x="167.1" y="74.8">JP1_5</text>
<text x="175.6" y="73.7">PDN/UART1</text>
<text x="175.6" y="75.7">PDN/UART2</text>
<text x="186.8" y="73.7">INDEX</text>
<text x="187.9" y="75.7">DIAG</text>
<text x="195.7" y="74.8">JP3_1</text>
<text x="195.7" y="72.8">JP3_2</text>
<text x="26.3" y="81.7">DISPLAY-1</text>
<text x="26.3" y="83.7">DISPLAY-2</text>
<text x="87.4" y="79.7">GP4</text>
<text x="87.4" y="81.7">GP5</text>
<text x="98.7" y="79.7">ADC_VREF</text>
<text x="100.4" y="81.7">GP28_A2</text>
<text x="102.8" y="83.7">AGND</text>
<text x="188.2" y="79.7">GND</text>
<text x="195.7" y="78.9">JP2_2*2</text>
<text x="26.3" y="85.7">DISPLAY-3</text>
<text x="26.3" y="87.8">DISPLAY-4</text>
<text x="87.4" y="85.8">GP6</text>
<text x="87.4" y="87.8">GP7</text>
<text x="87.4" y="89.7">GP8</text>
<text x="100.4" y="87.7">GP26_A0</text>
<text x="100.4" y="85.7">GP27_A1</text>
<text x="104.1" y="89.7">RUN</text>
<text x="87.4" y="91.8">GP9</text>
<text x="87.4" y="95.8">GP10</text>
<text x="103.4" y="95.8">GP21</text>
<text x="103.4" y="91.7">GP22</text>
<text x="26.3" y="101.8">KEYS-1</text>
<text x="87.4" y="97.8">GP11</text>
<text x="87.4" y="99.8">GP12</text>
<text x="87.4" y="101.8">GP13</text>
<text x="103.4" y="101.8">GP18</text>
<text x="103.4" y="99.8">GP19</text>
<text x="103.4" y="97.7">GP20</text>
<text x="26.3" y="103.8">KEYS-2</text>
<text x="26.3" y="105.8">KEYS-3</text>
<text x="26.3" y="107.8">KEYS-4</text>
<text x="87.4" y="105.8">GP14</text>
<text x="87.4" y="107.8">GP15</text>
<text x="96.1" y="107.4" transform="rotate(-90 96.1 107.4)">SWCLK</text>
<text x="98.2" y="107.4" transform="rotate(-90 98.2 107.4)">GND</text>
<text x="100.2" y="107.4" transform="rotate(-90 100.2 107.4)">SWDIO</text>
<text x="103.4" y="107.8">GP16</text>
<text x="103.4" y="105.8">GP17</text>
<text x="189.1" y="107.8">VIO</text>
<text x="195.7" y="106.9">JP2_7</text>
<text x="167.1" y="111">JP1_8</text>
<text x="175.6" y="111.8">EN</text>
<text x="187.4" y="113.8">VREF</text>
<text x="189.4" y="109.8">VM</text>
<text x="195.7" y="112.9">VREF</text>
<text x="195.7" y="108.9">JP2_1</text>
<text x="27.6" y="119.4">GND</text>
<text x="29.1" y="117" transform="rotate(-90 29.1 117)">2</text>
<text x="167.1" y="114.9">JP1_1</text>
<text x="167.1" y="117">JP1_2</text>
<text x="175.6" y="115.8">DIR</text>
<text x="175.6" y="117.9">STEP</text>
<text x="188.6" y="119.8">OA2</text>
<text x="188.6" y="117.8">OA1</text>
<text x="195.7" y="119">JP2_3</text>
<text x="195.7" y="117">JP2_4</text>
<text x="234.9" y="119.8">ZED_OUT-3</text>
<text x="234.9" y="117.8">ZED_OUT-4</text>
<text x="20.1" y="121">3</text>
<text x="23.2" y="121.8">VOUT</text>
<text x="32.7" y="121.8">VIN</text>
<text x="37.6" y="121">1</text>
<text x="167.1" y="121">JP1_7</text>
<text x="167.1" y="123">JP1_6</text>
<text x="175.6" y="121.8">MS1</text>
<text x="175.6" y="123.9">MS2</text>
<text x="188.6" y="123.8">OB2</text>
<text x="188.6" y="121.8">OB1</text>
<text x="195.7" y="123">JP2_6</text>
<text x="195.7" y="121">JP2_5</text>
<text x="234.9" y="123.9">ZED_OUT-1</text>
<text x="234.9" y="121.8">ZED_OUT-2</text>
<text x="167.1" y="127">JP1_4</text>
<text x="167.1" y="129">JP1_5</text>
<text x="175.6" y="127.9">PDN/UART1</text>
<text x="175.6" y="129.9">PDN/UART2</text>
<text x="186.8" y="127.8">INDEX</text>
<text x="187.9" y="129.8">DIAG</text>
<text x="195.7" y="129">JP3_1</text>
<text x="195.7" y="127">JP3_2</text>
<text x="105.3" y="137" transform="rotate(-90 105.3 137)">2</text>
<text x="109.3" y="137" transform="rotate(-90 109.3 137)">19</text>
<text x="188.2" y="133.9">GND</text>
<text x="195.7" y="133">JP2_2*2</text>
<text x="95.4" y="141">10</text>
<text x="99.4" y="141.9">OE</text>
<text x="106.2" y="143.9" transform="rotate(-90 106.2 143.9)">VCCA</text>
<text x="110.1" y="143.9" transform="rotate(-90 110.1 143.9)">VCCB</text>
<text x="96.3" y="147">1</text>
<text x="96.3" y="149.1">3</text>
<text x="99.4" y="147.9">A1</text>
<text x="99.4" y="149.9">A2</text>
<text x="113.7" y="147.9">B1</text>
<text x="113.7" y="149.9">B2</text>
<text x="117.9" y="147">20</text>
<text x="117.9" y="149.1">18</text>
<text x="131.7" y="145.9">X1-1</text>
<text x="131.7" y="147.9">X1-2</text>
<text x="131.7" y="149.9">X1-3</text>
<text x="25.1" y="151.5" transform="rotate(-90 25.1 151.5)">1</text>
<text x="27.1" y="151.5" transform="rotate(-90 27.1 151.5)">2</text>
<text x="43.1" y="151.5" transform="rotate(-90 43.1 151.5)">1</text>
<text x="45.1" y="151.5" transform="rotate(-90 45.1 151.5)">2</text>
<text x="96.3" y="151">4</text>
<text x="96.3" y="153.1">5</text>
<text x="96.3" y="155.1">6</text>
<text x="99.4" y="151.9">A3</text>
<text x="99.4" y="153.9">A4</text>
<text x="99.4" y="156">A5</text>
<text x="113.7" y="151.9">B3</text>
<text x="113.7" y="153.9">B4</text>
<text x="113.7" y="155.9">B5</text>
<text x="117.9" y="151">17</text>
<text x="117.9" y="153.1">16</text>
<text x="117.9" y="155.1">15</text>
<text x="131.7" y="151.9">X1-4</text>
<text x="131.7" y="153.9">X1-5</text>
<text x="131.7" y="156">X1-6</text>
<text x="96.3" y="157.1">7</text>
<text x="96.3" y="159.1">8</text>
<text x="96.3" y="161.1">9</text>
<text x="99.4" y="157.9">A6</text>
<text x="99.4" y="160">A7</text>
<text x="99.4" y="162">A8</text>
<text x="113.7" y="157.9">B6</text>
<text x="113.7" y="159.9">B7</text>
<text x="113.7" y="162">B8</text>
<text x="117.9" y="157.1">14</text>
<text x="117.9" y="159.1">13</text>
<text x="117.9" y="161.1">12</text>
<text x="131.7" y="157.9">X1-7</text>
<text x="131.7" y="160">X1-8</text>
<text x="108.2" y="165.5" transform="rotate(-90 108.2 165.5)">GND</text>
<text x="107.3" y="169.4" transform="rotate(-90 107.3 169.4)">11</text>
<text x="167.1" y="173.1">JP1_8</text>
<text x="175.6" y="174">EN</text>
<text x="189.1" y="170">VIO</text>
<text x="189.4" y="172">VM</text>
<text x="195.7" y="171.1">JP2_1</text>
<text x="195.7" y="169.1">JP2_7</text>
<text x="167.1" y="177.1">JP1_1</text>
<text x="167.1" y="179.2">JP1_2</text>
<text x="175.6" y="178">DIR</text>
<text x="175.6" y="180">STEP</text>
<text x="187.4" y="176">VREF</text>
<text x="188.6" y="180">OA1</text>
<text x="195.7" y="175.1">VREF</text>
<text x="195.7" y="179.2">JP2_4</text>
<text x="210.9" y="180">INDEX_OUT-4</text>
<text x="167.1" y="183.1">JP1_7</text>
<text x="167.1" y="185.2">JP1_6</text>
<text x="175.6" y="184">MS1</text>
<text x="188.6" y="184">OB1</text>
<text x="188.6" y="182">OA2</text>
<text x="195.7" y="185.2">JP2_6</text>
<text x="195.7" y="183.1">JP2_5</text>
<text x="195.7" y="181.1">JP2_3</text>
<text x="210.9" y="184">INDEX_OUT-2</text>
<text x="210.9" y="182">INDEX_OUT-3</text>
<text x="167.1" y="189.1">JP1_4</text>
<text x="167.1" y="191.2">JP1_5</text>
<text x="175.6" y="190">PDN/UART1</text>
<text x="175.6" y="186.1">MS2</text>
<text x="186.8" y="190">INDEX</text>
<text x="188.6" y="186">OB2</text>
<text x="195.7" y="191.2">JP3_1</text>
<text x="195.7" y="189.1">JP3_2</text>
<text x="210.9" y="186">INDEX_OUT-1</text>
<text x="175.6" y="192.1">PDN/UART2</text>
<text x="187.9" y="192">DIAG</text>
<text x="188.2" y="196">GND</text>
<text x="195.7" y="195.2">JP2_2*2</text>
</g>
<g font-size="1.4" fill="#c90d0c">
<text x="50.6" y="41.9">DC/DC CONVERTER</text>
<text x="22.5" y="123.4">DC/DC CONVERTER</text>
</g>
<g font-size="1.4" fill="#808080">
<text x="85.5" y="57.1">D2</text>
<text x="97.5" y="135.3">U3</text>
<text x="98.6" y="164.4">1.2-3.6V</text>
<text x="110.1" y="164.4">1.65-5.5V</text>
</g>
</svg>
